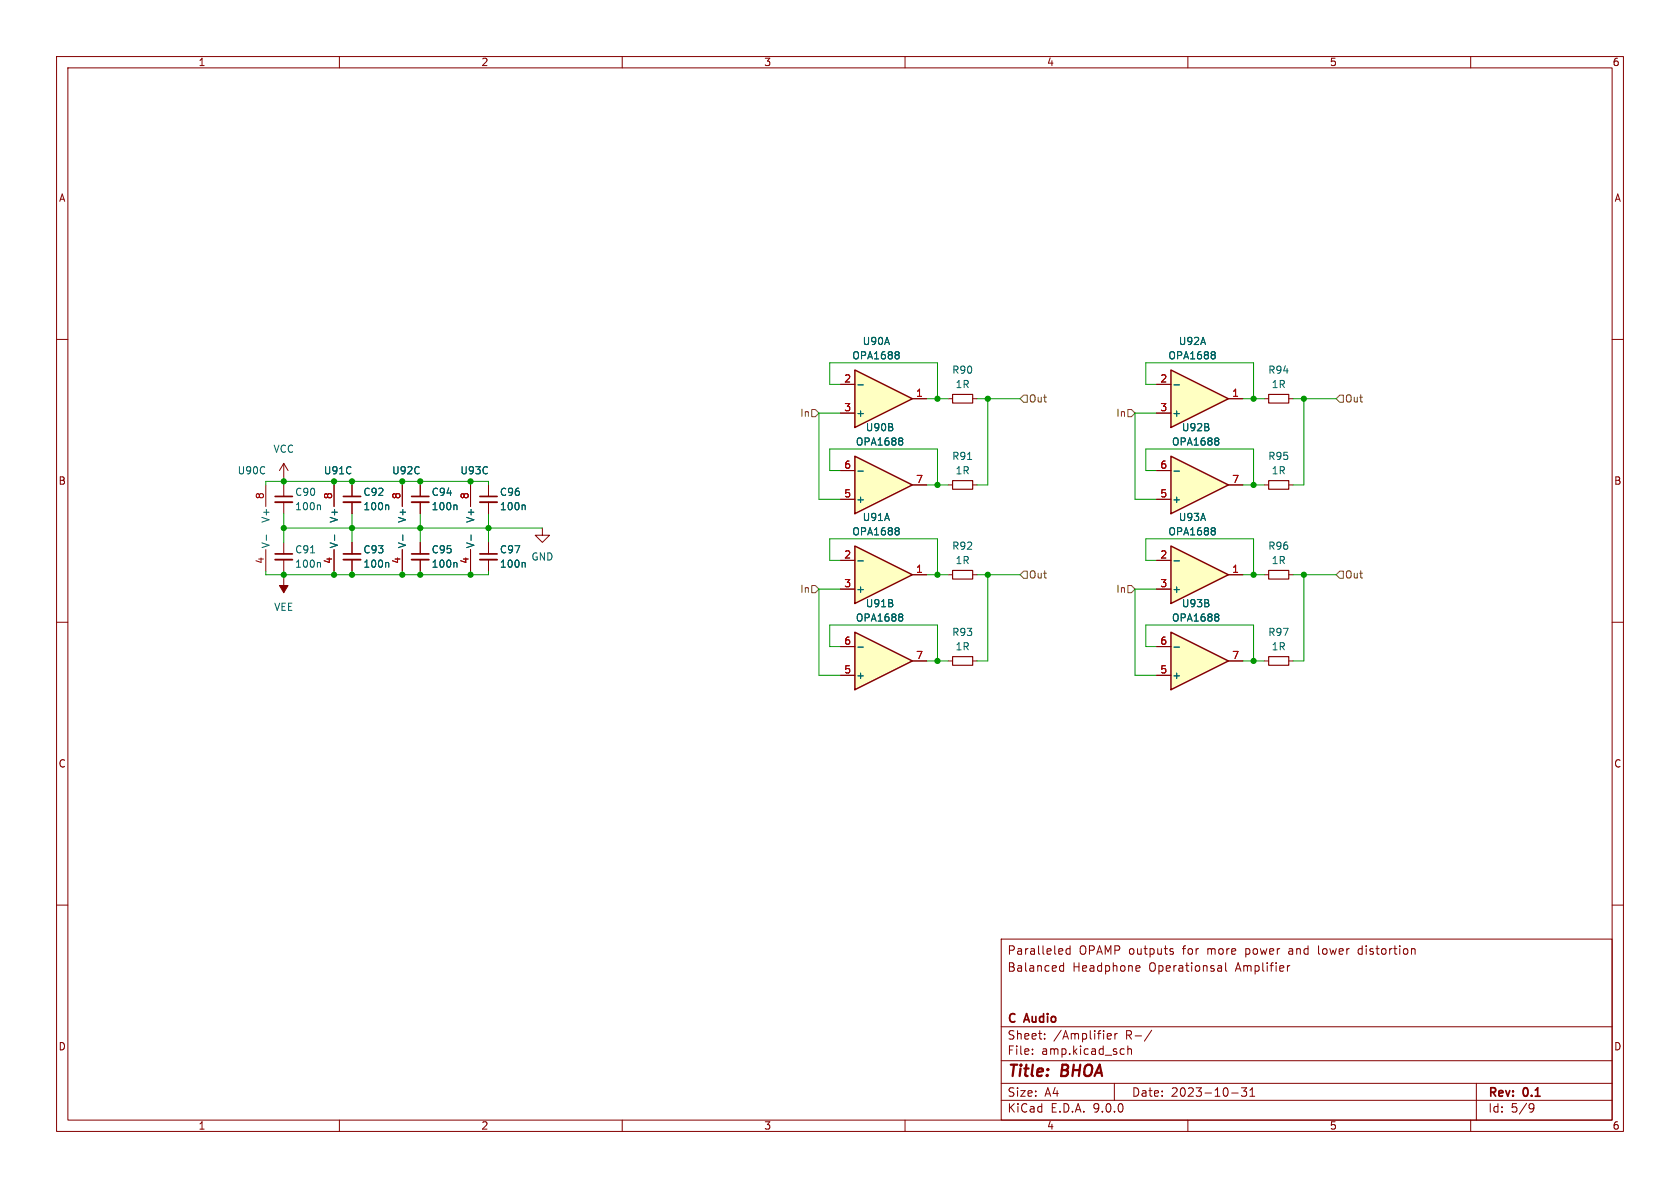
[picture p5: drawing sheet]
<svg xmlns="http://www.w3.org/2000/svg" width="297mm" height="210mm" viewBox="0 0 297 210" stroke-linecap="round" stroke-linejoin="round" font-family="sans-serif">
<g fill="none" stroke="#840000" stroke-width=".18">
<path d="M10 10h277v190h-277zM12 12h273v186h-273zM60 10v2M110 10v2M160 10v2M210 10v2M260 10v2M10 60h2M285 60h2M10 110h2M285 110h2M10 160h2"/>
<path d="M177 166h108v32h-108zM187.3 171.4l.3 .3 .4-.1M188 170.2v1.5M188 170.8l-.4-.1-.3 .3M189.2 167.2v1.5M189.2 167.8l-.5-.1-.2 .3v.4l.1 .2h.6M201 170.7l.5 .1v.3l-.7 .1M201.5 171.6l-.5 .1M207 168.2l.4 .1 .1 .2-.3 .2h-.2M207 167.7l.4 .1M215.5 170.7h.2l.3 .2v.8M216 171.6l-.5 .1"/>
<path d="M216 171.1h-.5M216.7 170.2v1.3l.2 .2M227.6 170.7v1M228 170.7l-.3 .1-.1 .2M233.1 167.2l.1 1.4M240.4 167.7l-.3 .3v.4l.3 .3M250 167.7l.2 .2v.8M285 160h2M60 198v2M110 198v2M160 198v2M177 194.5h108"/>
<path d="M177 191.5h108M177 187.5h108M177 181.5h108M182.5 186.3v.1M182.5 185.5v.1M184.7 183.6v.1M184.7 182.8v.1M195.7 183.2l.8-.1-.1-.3-.4-.1-.3 .2 .1 .7h.6M197 191.5v3M197.1 182.7v1M197.5 182.7l-.3 .1-.1 .2M198.6 185.4l.1 .1"/>
<path d="M198.7 186.3l-.1 .1M199.4 184.9v1.5M199.4 185.5l.2-.1 .4 .1v.9M203.6 182.1l-1.3 2M210 198v2M217.7 193.2h1.2M219.5 192.3h.9l-.5 .6 .4 .1v.7l-.2 .1h-.4l-.2-.1M221 193.8h.8M221 192.7l.4-.4v1.5M260 198v2M261 191.5v6.5M270.6 195.1l.5 .1a.99 .99 0 0 1-.4 1.4h-.2"/>
<path d="M271.2 195.7l-.3 .3h-.3"/>
</g>
<path d="M207 80.6l10.2 5.1-10.2 5.1z" fill="#ffffc2"/>
<path d="M207 80.6l10.2 5.1-10.2 5.1z" fill="none" stroke="#840000" stroke-width=".25"/>
<path d="M62.2 95.9v2M62.2 98.9v2.1M71.1 85.7v3.8M71.1 97.2v3.8M95.9 93.3v1.3h1.3l-1.3 1.3-1.3-1.3h1.3M204.5 88.3h2.5M204.5 83.2h2.5M217.2 85.7h2.5M50.2 102.2v2.6M223.5 101.6h.8M227.8 101.6h.8" fill="none" stroke="#840000" stroke-width=".18"/>
<path d="M215.2 77.4l.3 .3-.3 .3 .3 .2v.2l-.3 .3M68.5 99.4l.2 .2v.7M71.2 94.6v.9M207.5 83.3h1" fill="none" stroke="#006464" stroke-width=".18"/>
<path d="M60.7 97.9h3.1" fill="none" stroke="#840000" stroke-width=".3"/>
<path d="M60.7 98.9h3.1" fill="none" stroke="#840000" stroke-width=".33"/>
<path d="M224.3 100.8h3.5v1.6h-3.5z" fill="none" stroke="#840000" stroke-width=".2"/>
<path d="M49.4 103.5h1.5l-.7 1.3z" fill="#840000" stroke="#840000" stroke-width=".18"/>
<path d="M207 96.5l10.2 5.1-10.2 5.1z" fill="#ffffc2"/>
<path d="M207 96.5l10.2 5.1-10.2 5.1z" fill="none" stroke="#840000" stroke-width=".25"/>
<path d="M50.2 81.9l-.8 1.3M50.2 81.9l.7 1.3M50.2 81.9v2.6M204.5 99.1h2.5M204.5 104.1h2.5M217.2 101.6h2.5M223.5 116.8h.8M227.8 116.8h.8" fill="none" stroke="#840000" stroke-width=".18"/>
<path d="M207.5 99.2h1M214.6 93.3l.2 .2-.2 .3 .2 .3v.2l-.2 .3" fill="none" stroke="#006464" stroke-width=".18"/>
<path d="M224.3 116.1h3.5v1.5h-3.5z" fill="none" stroke="#840000" stroke-width=".2"/>
<path d="M151.1 80.6l10.2 5.1-10.2 5.1z" fill="#ffffc2"/>
<path d="M151.1 80.6l10.2 5.1-10.2 5.1z" fill="none" stroke="#840000" stroke-width=".25"/>
<path d="M148.6 88.3h2.5M148.6 83.2h2.5M161.3 85.7h2.5" fill="none" stroke="#840000" stroke-width=".18"/>
<path d="M159.4 77.4l.2 .3-.2 .3 .2 .2v.2l-.2 .3M151.7 83.3h.9" fill="none" stroke="#006464" stroke-width=".18"/>
<path d="M207 65.4l10.2 5.1-10.2 5.1z" fill="#ffffc2"/>
<path d="M207 65.4l10.2 5.1-10.2 5.1z" fill="none" stroke="#840000" stroke-width=".25"/>
<path d="M167.6 70.5h.8M172 70.5h.7M204.5 73h2.5M204.5 67.9h2.5M217.2 70.5h2.5M223.5 70.5h.8M227.8 70.5h.8M59.1 85.7v3.8M59.1 97.2v3.8" fill="none" stroke="#840000" stroke-width=".18"/>
<path d="M207.5 68h1M214.6 62.2l.2 .2-.2 .3 .2 .3v.2l-.2 .2M59.2 94.6v.9" fill="none" stroke="#006464" stroke-width=".18"/>
<path d="M168.4 69.7h3.6v1.5h-3.6zM224.3 69.7h3.5v1.5h-3.5z" fill="none" stroke="#840000" stroke-width=".2"/>
<path d="M207 111.8l10.2 5-10.2 5.1z" fill="#ffffc2"/>
<path d="M207 111.8l10.2 5-10.2 5.1z" fill="none" stroke="#840000" stroke-width=".25"/>
<path d="M62.2 85.7v2.1M62.2 88.8v2M223.5 85.7h.8M227.8 85.7h.8M204.5 119.4h2.5M204.5 114.3h2.5M217.2 116.8h2.5" fill="none" stroke="#840000" stroke-width=".18"/>
<path d="M68.5 89.3l.2 .1v.7M207.5 114.4h1M215.2 108.5l.3 .3-.3 .3 .3 .2v.3l-.3 .2" fill="none" stroke="#006464" stroke-width=".18"/>
<path d="M60.7 87.8h3.1" fill="none" stroke="#840000" stroke-width=".3"/>
<path d="M60.7 88.8h3.1" fill="none" stroke="#840000" stroke-width=".33"/>
<path d="M224.3 85h3.5v1.5h-3.5z" fill="none" stroke="#840000" stroke-width=".2"/>
<path d="M151.1 65.4l10.2 5.1-10.2 5.1z" fill="#ffffc2"/>
<path d="M151.1 65.4l10.2 5.1-10.2 5.1z" fill="none" stroke="#840000" stroke-width=".25"/>
<path d="M148.6 73h2.5M148.6 67.9h2.5M161.3 70.5h2.5M47 85.7v3.8M47 97.2v3.8M50.2 85.7v2.1M50.2 88.8v2M50.2 95.9v2M50.2 98.9v2.1" fill="none" stroke="#840000" stroke-width=".18"/>
<path d="M151.7 68h.9M158.7 62.2l.3 .2-.3 .3 .3 .3v.2l-.3 .2M47.1 94.6v.9M54.9 97.7h.7M56.5 99.4l.2 .2v.7M56.5 89.3l.2 .1v.7" fill="none" stroke="#006464" stroke-width=".18"/>
<path d="M48.6 97.9h3.1M48.6 87.8h3.1" fill="none" stroke="#840000" stroke-width=".3"/>
<path d="M48.6 98.9h3.1M48.6 88.8h3.1" fill="none" stroke="#840000" stroke-width=".33"/>
<path d="M151.1 96.5l10.2 5.1-10.2 5.1z" fill="#ffffc2"/>
<path d="M151.1 96.5l10.2 5.1-10.2 5.1z" fill="none" stroke="#840000" stroke-width=".25"/>
<path d="M148.6 99.1h2.5M148.6 104.1h2.5M161.3 101.6h2.5" fill="none" stroke="#840000" stroke-width=".18"/>
<path d="M151.7 99.2h.9M158.7 93.3l.3 .2-.3 .3 .3 .3v.2l-.3 .3" fill="none" stroke="#006464" stroke-width=".18"/>
<path d="M151.1 111.8l10.2 5-10.2 5.1z" fill="#ffffc2"/>
<path d="M151.1 111.8l10.2 5-10.2 5.1z" fill="none" stroke="#840000" stroke-width=".25"/>
<g fill="none" stroke="#840000" stroke-width=".18">
<path d="M148.6 73h2.5M148.6 67.9h2.5M161.3 70.5h2.5M204.5 73h2.5M204.5 67.9h2.5M217.2 70.5h2.5M59.1 85.7v3.8M59.1 97.2v3.8M62.2 85.7v2.1M62.2 88.8v2M62.2 95.9v2M62.2 98.9v2.1"/>
<path d="M71.1 85.7v3.8M71.1 97.2v3.8M74.3 85.7v2.1M74.3 88.8v2M74.3 95.9v2M74.3 98.9v2.1M83.2 85.7v3.8M83.2 97.2v3.8M86.4 85.7v2.1M86.4 88.8v2M86.4 95.9v2M86.4 98.9v2.1"/>
<path d="M148.6 99.1h2.5M148.6 88.3h2.5M148.6 83.2h2.5M161.3 85.7h2.5M167.6 85.7h.8M172 85.7h.7M204.5 99.1h2.5M204.5 88.3h2.5M204.5 83.2h2.5M217.2 85.7h2.5M148.6 119.4h2.5M148.6 114.3h2.5"/>
<path d="M148.6 104.1h2.5M161.3 116.8h2.5M161.3 101.6h2.5M167.6 116.8h.8M167.6 101.6h.8M172 116.8h.7M172 101.6h.7M204.5 119.4h2.5M204.5 114.3h2.5M204.5 104.1h2.5M217.2 116.8h2.5M217.2 101.6h2.5"/>
</g>
<g fill="none" stroke="#006464" stroke-width=".18">
<path d="M151.7 68h.9M158.7 62.2l.3 .2-.3 .3 .3 .3v.2l-.3 .2M159.4 77.4l.2 .3-.2 .3 .2 .2v.2l-.2 .3M207.5 68h1M214.6 62.2l.2 .2-.2 .3 .2 .3v.2l-.2 .2M215.2 77.4l.3 .3-.3 .3 .3 .2v.2l-.3 .3M59.2 94.6v.9M68.5 99.4l.2 .2v.7M68.5 89.3l.2 .1v.7M71.2 94.6v.9M80.6 99.4l.2 .2v.7M80.6 89.3l.2 .1v.7"/>
<path d="M83.3 94.6v.9M92.7 99.4l.2 .2v.7M92.7 89.3l.2 .1v.7M151.7 99.2h.9M151.7 83.3h.9M158.7 93.3l.3 .2-.3 .3 .3 .3v.2l-.3 .3M171.1 81.2h.7M207.5 99.2h1M207.5 83.3h1M214.6 93.3l.2 .2-.2 .3 .2 .3v.2l-.2 .3M151.7 114.4h.9M159.4 108.5l.2 .3-.2 .3 .2 .2v.3l-.2 .2"/>
<path d="M207.5 114.4h1M215.2 108.5l.3 .3-.3 .3 .3 .2v.3l-.3 .2"/>
</g>
<path d="M168.4 85h3.6v1.5h-3.6zM168.4 100.8h3.6v1.6h-3.6zM168.4 116.1h3.6v1.5h-3.6z" fill="none" stroke="#840000" stroke-width=".2"/>
<path d="M72.8 97.9h3M72.8 87.8h3M84.8 97.9h3.1M84.8 87.8h3.1" fill="none" stroke="#840000" stroke-width=".3"/>
<path d="M72.8 98.9h3M72.8 88.8h3M84.8 98.9h3.1M84.8 88.8h3.1" fill="none" stroke="#840000" stroke-width=".33"/>
<path d="M143.5 72.4h.6l.7 .6-.7 .7h-.6zM181 69.9h.6v1.2h-.6l-.7-.6zM199.4 72.4h.6l.7 .6-.7 .7h-.6zM236.2 70.5l.7-.6h.6v1.2h-.6zM143.5 103.5h.6l.7 .6-.7 .7h-.6zM181 101h.6v1.2h-.6l-.7-.6zM199.4 103.5h.6l.7 .6-.7 .7h-.6zM236.9 101h.6v1.2h-.6l-.7-.6z" fill="none" stroke="#725600" stroke-width=".18"/>
<g fill="none" stroke="#009600" stroke-width=".18">
<path d="M148.6 73h-3.8v15.3h3.8M148.6 67.9h-1.9v-3.8h19v6.4M163.8 70.5h3.8M172.7 70.5h7.6M174.6 70.5v15.2h-1.9M204.5 73h-3.8v15.3h3.8M204.5 67.9h-1.9v-3.8h19v6.4M219.7 70.5h3.8M228.6 70.5h7.6M230.5 70.5v15.2h-1.9M47 85.7v-.6h39.4v.6M50.2 84.5v1.2"/>
<path d="M50.2 90.8v5.1M50.2 93.3h45.7M59.1 85.1v.6M62.2 85.1v.6M62.2 90.8v5.1M71.1 85.1v.6M74.3 85.1v.6M74.3 90.8v5.1M83.2 85.1v.6M86.4 90.8v5.1M148.6 83.2h-1.9v-3.8h19v6.3M148.6 99.1h-1.9v-3.8h19v6.3"/>
<path d="M163.8 85.7h3.8M204.5 83.2h-1.9v-3.8h19v6.3M204.5 99.1h-1.9v-3.8h19v6.3M219.7 85.7h3.8M47 101v.6h39.4v-.6M50.2 101v1.2M59.1 101v.6M62.2 101v.6M71.1 101v.6M74.3 101v.6M83.2 101v.6M148.6 114.3h-1.9v-3.8h19v6.3"/>
<path d="M148.6 104.1h-3.8v15.3h3.8M163.8 116.8h3.8M163.8 101.6h3.8M172.7 101.6h7.6M174.6 101.6v15.2h-1.9M204.5 114.3h-1.9v-3.8h19v6.3M204.5 104.1h-3.8v15.3h3.8M219.7 116.8h3.8M219.7 101.6h3.8M228.6 101.6h7.6M230.5 101.6v15.2h-1.9"/>
</g>
<g fill="#009600" stroke="#009600" stroke-width=".18">
<circle cx="230.5" cy="101.6" r=".46"/>
<circle cx="221.6" cy="70.5" r=".46"/>
<circle cx="221.6" cy="85.7" r=".46"/>
<circle cx="221.6" cy="101.6" r=".46"/>
<circle cx="221.6" cy="116.8" r=".46"/>
<circle cx="230.5" cy="70.5" r=".46"/>
<circle cx="50.2" cy="101.6" r=".46"/>
<circle cx="59.1" cy="85.1" r=".46"/>
<circle cx="62.2" cy="85.1" r=".46"/>
<circle cx="62.2" cy="101.6" r=".46"/>
<circle cx="59.1" cy="101.6" r=".46"/>
<circle cx="50.2" cy="93.3" r=".46"/>
<circle cx="50.2" cy="85.1" r=".46"/>
<circle cx="62.2" cy="93.3" r=".46"/>
<circle cx="174.6" cy="101.6" r=".46"/>
<circle cx="165.7" cy="85.7" r=".46"/>
<circle cx="165.7" cy="101.6" r=".46"/>
<circle cx="165.7" cy="116.8" r=".46"/>
<circle cx="74.3" cy="93.3" r=".46"/>
<circle cx="71.1" cy="85.1" r=".46"/>
<circle cx="74.3" cy="101.6" r=".46"/>
<circle cx="71.1" cy="101.6" r=".46"/>
<circle cx="83.2" cy="85.1" r=".46"/>
<circle cx="83.2" cy="101.6" r=".46"/>
<circle cx="74.3" cy="85.1" r=".46"/>
<circle cx="86.4" cy="93.3" r=".46"/>
<circle cx="174.6" cy="70.5" r=".46"/>
<circle cx="165.7" cy="70.5" r=".46"/>
</g>
<g font-size="2.8" fill="#840000">
<text x="178" y="190.9">Title:</text>
<text x="187.7" y="190.9">BHOA</text>
</g>
<g font-size="2.1" fill="#840000">
<text x="178" y="172">Balanced</text>
<text x="178" y="169">Paralleled</text>
<text x="189.6" y="172">Headphone</text>
<text x="190.7" y="169">OPAMP outputs</text>
<text x="203.2" y="172">Operationsal</text>
<text x="209.3" y="169">for</text>
<text x="213.7" y="169">more</text>
<text x="218.6" y="172">Amplifier</text>
<text x="220.6" y="169">power</text>
<text x="228.4" y="169">and</text>
<text x="233.7" y="169">lower</text>
<text x="241" y="169">distortion</text>
<text x="178" y="184">Sheet:</text>
<text x="178" y="181.2">C</text>
<text x="181.2" y="181.2">Audio</text>
<text x="186.2" y="184">/Amplifier</text>
<text x="199" y="184">R-/</text>
<text x="178" y="186.7">File:</text>
<text x="184.1" y="186.7">amp.kicad_sch</text>
<text x="178" y="196.9">KiCad</text>
<text x="178" y="194.1">Size:</text>
<text x="184.7" y="194.1">A4</text>
<text x="185.7" y="196.9">E.D.A.</text>
<text x="193.3" y="196.9">9.0.0</text>
<text x="200" y="194.1">Date:</text>
<text x="207" y="194.1">2023-10-31</text>
<text x="263" y="194.3">Rev:</text>
<text x="263" y="196.9">Id:</text>
<text x="267.1" y="196.9">5/9</text>
<text x="269.4" y="194.3">0.1</text>
</g>
<g font-size="1.8" fill="#840000">
<text x="35" y="11.9">1</text>
<text x="85" y="11.9">2</text>
<text x="135" y="11.9">3</text>
<text x="185" y="11.9">4</text>
<text x="235" y="11.9">5</text>
<text x="285" y="11.9">6</text>
<text x="10.3" y="35.9">A</text>
<text x="285.3" y="35.9">A</text>
<text x="10.3" y="85.9">B</text>
<text x="285.3" y="85.9">B</text>
<text x="10.3" y="135.9">C</text>
<text x="285.3" y="135.9">C</text>
<text x="10.3" y="185.9">D</text>
<text x="285.3" y="185.9">D</text>
<text x="35" y="199.9">1</text>
<text x="85" y="199.9">2</text>
<text x="135" y="199.9">3</text>
<text x="185" y="199.9">4</text>
<text x="235" y="199.9">5</text>
<text x="285" y="199.9">6</text>
</g>
<g font-size="1.8" fill="#006464">
<text x="150.6" y="63.7">OPA1688</text>
<text x="152.4" y="61.2">U90A</text>
<text x="206.5" y="63.7">OPA1688</text>
<text x="208.3" y="61.2">U92A</text>
<text x="168.2" y="66.3">R90</text>
<text x="168.8" y="68.8">1R</text>
<text x="224.1" y="66.3">R94</text>
<text x="224.7" y="68.8">1R</text>
<text x="151.3" y="73.9">+</text>
<text x="153" y="76.4">U90B</text>
<text x="207.1" y="73.9">+</text>
<text x="208.8" y="76.4">U92B</text>
<text x="48.2" y="80.2">VCC</text>
<text x="151.2" y="79">OPA1688</text>
<text x="168.2" y="81.5">R91</text>
<text x="207.1" y="79">OPA1688</text>
<text x="224.1" y="81.5">R95</text>
<text x="41.9" y="84">U90C</text>
<text x="52.1" y="87.9">C90</text>
<text x="57.2" y="84">U91C</text>
<text x="64.1" y="87.9">C92</text>
<text x="69.2" y="84">U92C</text>
<text x="76.2" y="87.9">C94</text>
<text x="81.3" y="84">U93C</text>
<text x="88.3" y="87.9">C96</text>
<text x="151.3" y="89.1">+</text>
<text x="168.8" y="84">1R</text>
<text x="207.1" y="89.1">+</text>
<text x="224.7" y="84">1R</text>
<text x="47.9" y="92.5" transform="rotate(-90 47.9 92.5)">V+</text>
<text x="52.1" y="90.4">100n</text>
<text x="59.9" y="92.5" transform="rotate(-90 59.9 92.5)">V+</text>
<text x="64.1" y="90.4">100n</text>
<text x="72" y="92.5" transform="rotate(-90 72 92.5)">V+</text>
<text x="76.2" y="90.4">100n</text>
<text x="84" y="92.5" transform="rotate(-90 84 92.5)">V+</text>
<text x="88.3" y="90.4">100n</text>
<text x="150.6" y="94.8">OPA1688</text>
<text x="152.4" y="92.3">U91A</text>
<text x="206.5" y="94.8">OPA1688</text>
<text x="208.3" y="92.3">U93A</text>
<text x="47.9" y="97" transform="rotate(-90 47.9 97)">V-</text>
<text x="52.1" y="100.6">100n</text>
<text x="52.1" y="98">C91</text>
<text x="59.9" y="97" transform="rotate(-90 59.9 97)">V-</text>
<text x="64.1" y="100.6">100n</text>
<text x="64.1" y="98">C93</text>
<text x="72" y="97" transform="rotate(-90 72 97)">V-</text>
<text x="76.2" y="100.6">100n</text>
<text x="76.2" y="98">C95</text>
<text x="84" y="97" transform="rotate(-90 84 97)">V-</text>
<text x="88.3" y="100.6">100n</text>
<text x="88.3" y="98">C97</text>
<text x="93.8" y="99.3">GND</text>
<text x="168.2" y="97.4">R92</text>
<text x="168.8" y="99.9">1R</text>
<text x="224.1" y="97.4">R96</text>
<text x="224.7" y="99.9">1R</text>
<text x="151.3" y="105">+</text>
<text x="153" y="107.5">U91B</text>
<text x="207.1" y="105">+</text>
<text x="208.8" y="107.5">U93B</text>
<text x="48.4" y="108.2">VEE</text>
<text x="151.2" y="110.1">OPA1688</text>
<text x="168.2" y="112.6">R93</text>
<text x="207.1" y="110.1">OPA1688</text>
<text x="224.1" y="112.6">R97</text>
<text x="168.8" y="115.2">1R</text>
<text x="224.7" y="115.2">1R</text>
<text x="151.3" y="120.2">+</text>
<text x="207.1" y="120.2">+</text>
</g>
<g font-size="1.8" fill="#a90000">
<text x="149.2" y="67.7">2</text>
<text x="161.9" y="70.2">1</text>
<text x="205" y="67.7">2</text>
<text x="217.7" y="70.2">1</text>
<text x="149.2" y="72.8">3</text>
<text x="205" y="72.8">3</text>
<text x="149.2" y="82.9">6</text>
<text x="205" y="82.9">6</text>
<text x="46.7" y="88.3" transform="rotate(-90 46.7 88.3)">8</text>
<text x="58.8" y="88.3" transform="rotate(-90 58.8 88.3)">8</text>
<text x="70.9" y="88.3" transform="rotate(-90 70.9 88.3)">8</text>
<text x="82.9" y="88.3" transform="rotate(-90 82.9 88.3)">8</text>
<text x="149.2" y="88">5</text>
<text x="161.9" y="85.5">7</text>
<text x="205" y="88">5</text>
<text x="217.7" y="85.5">7</text>
<text x="46.7" y="99.8" transform="rotate(-90 46.7 99.8)">4</text>
<text x="58.8" y="99.8" transform="rotate(-90 58.8 99.8)">4</text>
<text x="70.9" y="99.8" transform="rotate(-90 70.9 99.8)">4</text>
<text x="82.9" y="99.8" transform="rotate(-90 82.9 99.8)">4</text>
<text x="149.2" y="98.8">2</text>
<text x="161.9" y="101.3">1</text>
<text x="205" y="98.8">2</text>
<text x="217.7" y="101.3">1</text>
<text x="149.2" y="103.9">3</text>
<text x="205" y="103.9">3</text>
<text x="149.2" y="119.1">5</text>
<text x="149.2" y="114">6</text>
<text x="161.9" y="116.6">7</text>
<text x="205" y="119.1">5</text>
<text x="205" y="114">6</text>
<text x="217.7" y="116.6">7</text>
</g>
<g font-size="1.8" fill="#725600">
<text x="181.8" y="71.3">Out</text>
<text x="237.7" y="71.3">Out</text>
<text x="141.4" y="73.9">In</text>
<text x="197.2" y="73.9">In</text>
<text x="141.4" y="105">In</text>
<text x="181.8" y="102.5">Out</text>
<text x="197.2" y="105">In</text>
<text x="237.7" y="102.5">Out</text>
</g>
</svg>
